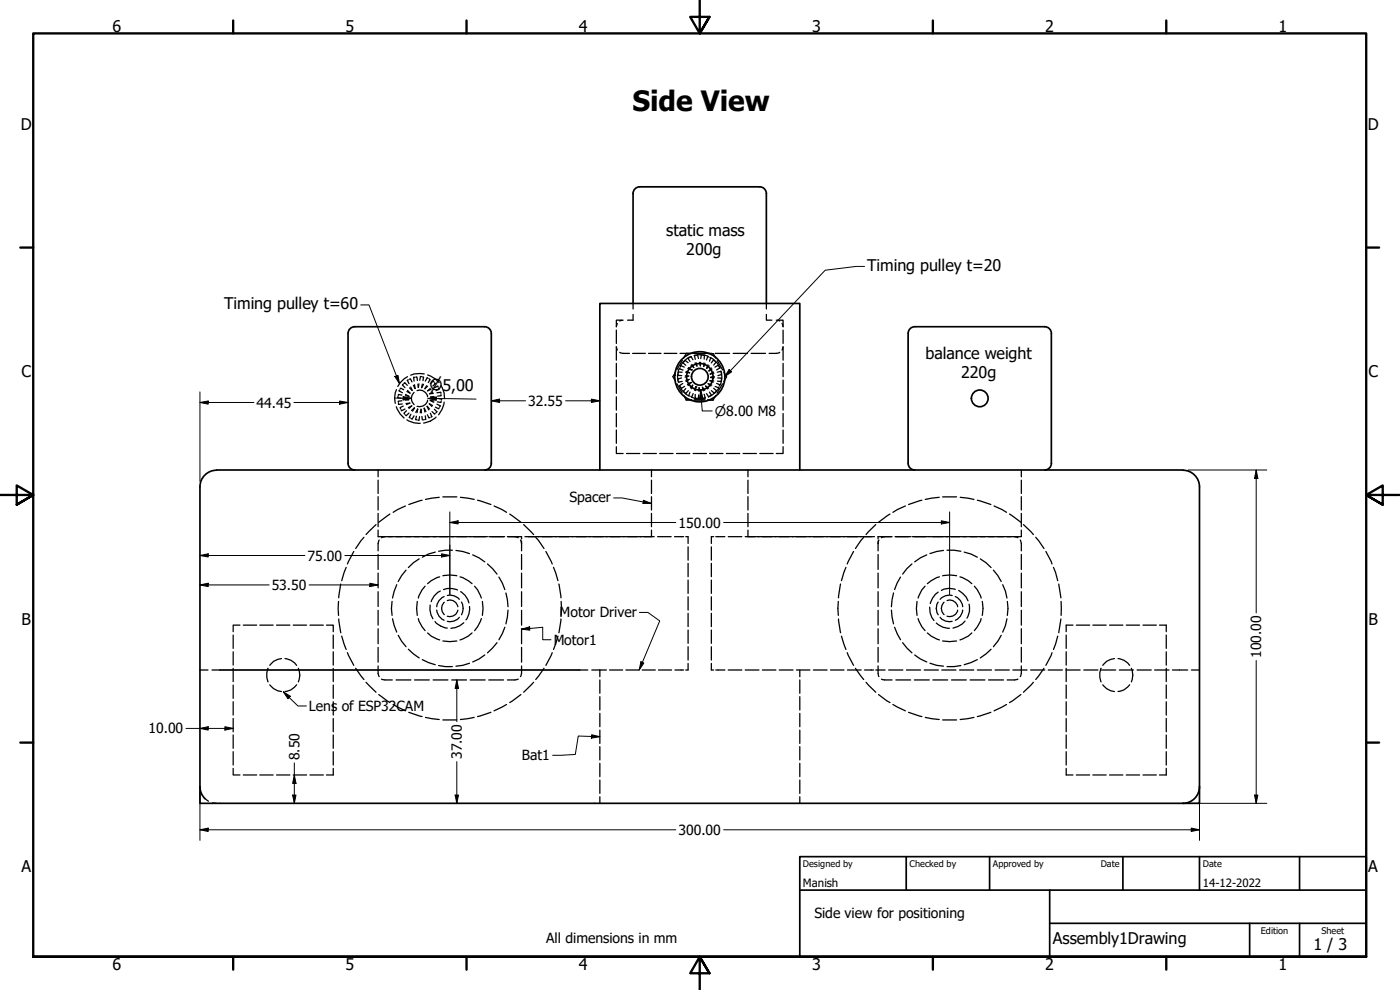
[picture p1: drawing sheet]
<svg xmlns="http://www.w3.org/2000/svg" width="420mm" height="297mm" viewBox="0 0 420 297" stroke-linecap="round" stroke-linejoin="round" font-family="sans-serif">
<!-- layer: Hidden (ISO) -->
<g fill="none" stroke="#000" stroke-width=".38">
<path d="M185 99v4M186.7 96.1h-1.7v1.9l.3-.9M187 96.1l-1 .2M190 91v1.7M190 94.3v1.8h-1.7M230 94.3v1.8h1.6M230 91v1.7M233 96.1l1 .2M233.4 96.1h1.6v1.9l-.3-.9M235 99v4M119 116.9l-.4 .9-.2 1.7 .2 1.5M119.4 119v.3l1.1 .2"/>
<path d="M120 117l-.2 .3 1 .5M120.1 116.7l.2-.3 .9 .6M120.6 118.5l-1-.2-.1 .4M121 115.2l-.2 .3 .7 .8M121.2 115l.3-.2 .7 .8M121.6 119.7l1.1 .2-1.1 .2M121.7 118.3l1 .6-1-.2M122.3 113l-1 .7-1.9 2.2M122.3 117.1l.8 .9-1-.5M122.6 114l-.4 .1 .5 1M122.9 113.8l.3-.1 .4 .9M123.3 116.1l.4 1-.8-.7"/>
<path d="M124.3 117.7a2.47 2.47 0 0 0 0 3.7M124.4 115.4l.2 1.2-.5-1M124.5 113.2h-.4l.2 1.1M124.8 113.1h.3l.2 1.1M125.2 117.2a2.34 2.34 0 0 1 3.1 1.8M125.7 115.2l-.2 1.1-.1-1.1M126.5 113h-.3l-.2 1.1M126.7 115.2l-.1 1.1 .5-1M126.8 113.1h.3l-.2 1.1M127.3 112.2h-3l-1 .4M128 115.7l-.5 .9 .8-.7M128.3 112.5l2.4 1.2 1.1 1.1"/>
<path d="M128.5 113.5l-.3-.2-.6 1M128.8 113.7l.3 .1-.6 1M129.1 116.6l-.8 .7 1-.5M129.9 117.7l-1 .5 1.1-.2M130.2 114.6l-.2-.3-.8 .8M130.2 119l-1 .1 1.1 .3M130.4 114.9l.3 .2-.8 .7M131.1 117.8l1.2-.1v.3M131.4 119.6l1.1 .1v.4M131.5 116.1l-.1-.2-1 .4M131.7 116.4l.1 .4-.9 .4M132.3 118.4l.1 .3-1.1 .2"/>
<path d="M132.3 115.7l1 2.2 .1 1.7M185 109v4M185 114v4M185 119v4M185.3 105l-.3-.9v4M186 105.7l1 .3h1.9M189.9 106h3.8M194.6 106h3.8M199.3 106h3.8M202.8 111.6l-.9 1.4 .9 1.4M203.1 115.1l1.6 2.8M203.5 112.3v.3l1.1 .1"/>
<path d="M203.6 114.3l.1 .4 1-.3M203.8 110.6a5.6 5.6 0 0 0-.2 4.1M203.9 115.7a5.8 5.8 0 0 0 2.7 3M204 115.7l.2 .2M204.1 106h4.1M204.1 110.3l-.1 .4 1 .3M204.2 110l.1-.3 1.1 .5M204.5 113.4l-1 .3v.3M204.7 111.7l-1.1-.1v.3M204.8 108.1l-1.7 2.8M204.9 115l-.9 .7M205.2 118.6l.7 1.4h1.7"/>
<path d="M205.2 108.6l-.2 .3 .8 .7M205.4 108.4l.2-.3 .9 .7M205.4 115.9l-.9 .6-.2-.2M205.7 112.8h1l-1.1 .3M205.8 116.6l-.7 .8 .3 .3M205.8 114.1l1-.3-.9 .7M205.9 111.4l1 .5-1.1-.2M206 106l-.8 1.4M206.3 115.4l1-.6-.8 .9M206.4 110.5l1.1 .5M206.6 117.2l-.7 .8-.3-.2M206.6 110.3l.9 .6"/>
<path d="M206.8 107.4l-.3 .2 .6 .8M207.1 117.7l-.4 1 .3 .2M207.2 116.4l.7-.8-.4 1M207.3 119l.3 .1M207.4 107a5.9 5.9 0 0 0-3.1 2.7M207.4 107l.6 .9M207.4 107l-.3 .2M207.6 119.2l1.2 .4 2.8-.1M207.6 109.3l.6 1-.8-.7M208 118.1l-.4 1M208.3 106.6l2.9-.1 1.3 .4M208.4 106l3.2 .1"/>
<path d="M208.7 118.3l-.1 1.2h.3M208.7 106.7h-.3l.3 1.1M208.8 116.1l-.4 1M208.8 116.1l-.1 1.1M208.9 108.8l.3 1-.6-.9M209 106.6l.4-.1 .2 1.1M209.2 106h4.4M209.7 118.5l-.1 1.1-.4-.1M209.7 117.4l.1-1.1 .3 1.1M209.9 108.7l.3 1.1v-1.1M210.4 118.5l.2 1.1 .3-.1M210.8 106.6l-.4-.1-.1 1.1"/>
<path d="M211.1 106.6h.3l-.1 1.1M211.3 108.9l-.1 1.1 .4-1M211.3 118.3l.3 1.1h-.3M211.5 117.1l-.7-.9 .3 1.1M212 118.1l.7 .9 .2-.1M212.5 109.5l-.4 1 .7-.8M212.5 106.1h1.6l.8 1.4M212.7 116.5l-.9-.7 .5 .9M212.7 107.1l-.3-.1-.4 1M212.8 111.2v.1M212.9 117.7l.6 .8-.3 .2M213 107.2l.3 .2-.4 1"/>
<path d="M213.3 113.3h1.1M213.4 107.4a5.8 5.8 0 0 1 2.7 3M213.5 110.4l-.7 .8M213.5 117.2l.9 .8 .2-.3M213.6 115.6l-1.1-.5 .9 .7M213.7 110.7l-.9 .6M214.1 111.6l-.9 .7 1-.4M214.2 114.3l-1.2-.1 1.1 .5M214.2 116.5l.8 .7-.2 .3M214.4 113l-1.1 .2M214.4 108.3l-.3-.3-.6 .9M214.6 106h4.3"/>
<path d="M214.6 108.4l.3 .3-.7 .8M214.6 115.9l1 .5 .2-.3M214.8 118.7l-.8 1.4-1.6-.1h1.6M215.1 115l.9 .4-.1 .3M215.3 108.2l1.6 2.8M215.3 111.7l1-.3 .1 .3M215.4 113.4l1.1 .1v.3M215.6 109.8l-.1-.2-.9 .6M215.7 116.4a5.9 5.9 0 0 1-3.1 2.7M215.8 110.1l.2 .3-.9 .6M216.4 111.4a5.8 5.8 0 0 1-.2 4.1M216.5 112.1v.3l-1 .3"/>
<path d="M216.5 114.1l-.1 .4-1.1-.2M216.9 115.2l-1.7 2.8M217.2 111.7l.9 1.4-.9 1.4M220 106h4.3M225.4 106h4.3M234 105.7l-1 .3h-2.2M234.7 105l.3-.9v4M235 109v4M235 114v4M235 119v4M118.9 122a7 7 0 0 0 2.4 3.4M119.6 121v.3l1.1-.1"/>
<path d="M120.6 120.3l-1.1 .1 .1 .3M121 121.8l-.9 .5 .1 .3M121.5 122.7l-1 .5-.2-.3M121.9 121.1l1.1-.1-1 .4M122 123.2l-.8 .8 .2 .3M122.1 126a6.3 6.3 0 0 0 4 1M122.6 122.3l1-.5-.9 .7M122.7 123.9l-.8 .8-.2-.2M123.3 124.3l-.5 1 .3 .1M123.5 123.2l.9-.8-.6 1M124.3 124.8l-.6 .9-.3-.1M124.8 123.7l.5-1-.1 1.1"/>
<path d="M125 124.9l-.3 1 .4 .1M125.9 125l-.2 1.1-.3-.1M126.1 123.9l.3-1.1 .1 1.1M126.6 125l.1 1h.4M127.6 124.8l.2 1-.4 .1M127.8 123.5l-.5-1 .2 1.1M128.3 124.4l.4 1 .3-.1M128.3 120.1a2.37 2.37 0 0 1-3.1 1.8M128.9 122.7l-.7-.8 .5 1.1M129.2 124l.4 1-.3 .1M129.7 123.5l.7 .8 .2-.2M129.8 121.7l-1-.6 .8 .9"/>
<path d="M130.2 120.3l-1-.2 1 .6M130.4 122.8l.7 .8-.2 .2M130.7 122.2l.9 .5 .2-.3M130.9 125.1a6.2 6.2 0 0 1-3.8 1.8M131.1 121.3l1 .5-.1 .3M132.4 120.4l-.1 .4-1-.2M133.3 120.6a7.2 7.2 0 0 1-1.7 3.8M185 134v2.1h2M185 124.1v4M185 129v4M188 136.1h4M193 136.1h4"/>
<path d="M198 136.1h4M203 136.1h4M208 136.1h4M208.3 120h3.3M213 136.1h4M218 136.1h4M223 136.1h4M228 136.1h4M235 134v2.1h-2M235 124.1v4M235 129v4M112.8 157.4l-2.9 3"/>
<path d="M113.5 159.1v1.9h32.8M113.5 141v2.1M113.5 144.1v4M113.5 149v4M113.5 154v4M117 154.2l-3.3 2.5M121.7 151.8l-3.7 1.9M126.7 150.1l-4 1.3M131.8 149.2l-4.1 .6M132.9 149.1h4.2M138.2 149.2l4.1 .6M143.3 150.1l4 1.3"/>
<path d="M148.3 151.8l3.7 1.9M153 154.2l3.3 2.5M157.2 157.4l2.9 3M195.5 141v2.1M195.5 144.1v4M195.5 149v4M195.5 154v4M195.5 159.1v1.9M224.5 141v2.1M224.5 144.1v4M224.5 149v4M224.5 154v4"/>
<path d="M224.5 159.1v1.9M262.8 157.4l-2.9 3M267.1 154.2l-3.4 2.5M271.7 151.8l-3.7 1.9M276.7 150.1l-4 1.3M281.9 149.2l-4.2 .6M282.9 149.1h4.2M288.2 149.2l4.1 .6M293.3 150.1l4.1 1.3M298.3 151.8l3.8 1.9M303 154.2l3.4 2.5M306.5 159.1v1.9h-2.1"/>
<path d="M306.5 141v2.1M306.5 144.1v4M306.5 149v4M306.5 154v4M307.1 157.4l3 3M102.3 175.2l-.6 4.2M103.9 170.2l-1.3 4M106.2 165.5l-1.9 3.7M109.2 161.2l-2.5 3.4M113.5 166.4v4.5M113.5 171.9v4.5M113.5 177.5v4.5"/>
<path d="M113.8 162l-.3 1.1v2.2M115.5 161l-1 .3M119.1 175.4l-1.3 4M121.9 171.1l-1.4 1.6-1 1.8M125.8 167.7l-1.7 1.1-1.5 1.5M127.6 175.9l-.9 1.1-1.2 2.4M130.6 165.7l-2 .5-1.9 1M132 173.1l-2.6 1.1-1.1 .9M132.1 177.3a5.1 5.1 0 0 0-2.7 3.2M132.9 172.8a8.8 8.8 0 0 1 4.2 0M133.1 176.9a5.6 5.6 0 0 1 4.2 .1M133.3 179a3.7 3.7 0 0 0-2.2 3"/>
<path d="M134.2 178.7a3.6 3.6 0 0 1 3.7 1.1M135.8 165.1h-2.1l-2.1 .3M136.8 165.1l2.1 .4 2 .6M138 173.1l2.5 1.1 1.2 .9M138.2 177.5a5 5 0 0 1 2.5 3.4M141.9 166.5l1.9 .9 1.7 1.2M142.4 175.9l.9 1.1 1.2 2.4M146.3 169.2l1.5 1.4 1.4 1.7M146.7 161h4.7M149.7 173.2l1 1.7 .8 2M151.8 177.9l.7 4.1M152.3 161h4.2v.7"/>
<path d="M154.5 161l1 .3M156.2 162l.3 1.1M156.5 162.4v2.9M156.5 166.4v4.5M156.5 171.9v4.5M156.5 177.5v4.5M157.5 161h38.8M160.8 161.2l2.5 3.4M163.8 165.5l1.9 3.7M166.1 170.2l1.3 4M167.7 175.2l.6 4.2M197.4 161h4"/>
<path d="M202.4 161h2.8M205.8 161h.7v2.1M206.5 164.1v4M206.5 169v4M206.5 174v4M206.5 179.1v4M213.5 164.1v4M213.5 169v4M213.5 174v4M213.5 179.1v4M214.2 161h-.7v2.1M214.8 161h2.8"/>
<path d="M218.6 161h4M223.6 161h38.8M252.3 175.2l-.6 4.2M253.9 170.2l-1.4 4M256.2 165.5l-1.9 3.7M259.2 161.2l-2.5 3.4M263.5 161h4.2M263.5 161v.7M263.5 162.4v2.9M263.5 166.4v4.5M263.5 171.9v4.5M263.5 177.5v4.5"/>
<path d="M263.8 162l-.3 1.1M265.5 161l-1 .3M268.2 177.9l-.7 4.1M268.6 161h4.7M270.3 173.2l-1.1 1.7-.7 2M273.7 169.2l-1.5 1.4-1.3 1.7M273.7 161h30.8l1 .3M277.6 175.9l-.9 1.1-1.2 2.4M278.1 166.5l-1.9 .9-1.7 1.2M281.6 177.7a5.8 5.8 0 0 0-2.4 3.4M281.9 173.1l-2.4 1.1-1.2 .9M282.9 172.8a8.8 8.8 0 0 1 4.2 0"/>
<path d="M283.1 165.1l-2 .4-2 .6M284.2 165.1h2.1l2.1 .3M285.8 178.7a3.6 3.6 0 0 0-3.7 1.1M286.7 179a3.7 3.7 0 0 1 2.2 3M286.7 176.8a5 5 0 0 0-4.2 .4M287.7 177.2l2.2 1.9 .6 1.2M288.1 173.1l2.5 1.1 1.1 .9M289.4 165.7l2 .5 1.9 1M292.4 175.9l.9 1.1 1.1 2.4M294.2 167.7l1.7 1.1 1.5 1.5M298.1 171.1l1.4 1.6 1 1.8M300.9 175.4l.9 2 .4 2"/>
<path d="M306.2 162l.3 1.1v2.2M306.5 166.4v4.5M306.5 171.9v4.5M306.5 177.5v4.5M310.8 161.2l2.5 3.4M313.9 165.5l1.8 3.7M316.2 170.2l1.2 4M317.8 175.2l.6 4.2M70 190.5v4M70 195.6v4M72 187.6h-2v1.9M73 187.6h4"/>
<path d="M78 187.6h4M83 187.6h4M84.5 197.6a4.4 4.4 0 0 0-3.5 2M85.5 197.6a4.7 4.7 0 0 1 3.5 2M88 187.6h4M93 187.6h4M98 187.6h2v1.9M100 190.5v4M100 195.6v4M101.6 180.5v4.1M101.7 185.7l.6 4.2M102.6 190.9l1.3 4"/>
<path d="M104.3 195.8l1.9 3.8M113.5 199.8v2.2l.3 1M113.5 183.1v4.5M113.5 188.6v4.6M113.5 194.2v4.5M117.7 180.5l-.2 2 .2 2.1M117.8 185.7l1.3 4M119.5 190.6l1 1.8 1.4 1.6M122.6 194.8l3.2 2.6M125.2 180.5l-.2 2 .2 2.1M125.5 185.6l1.2 2.5 .9 1.1M126.7 197.9l1.9 .9 2 .6"/>
<path d="M128.3 189.9l1.1 1 2.6 1.1M129.1 181.5l-.1 1.5 .3 1.5 .6 1.2M130.6 186.5a5.7 5.7 0 0 0 3.6 2M131.1 183.1a3.7 3.7 0 0 0 2.2 3M131.6 199.7l2.1 .3h2.1M132.9 192.3l2.1 .2 2.1-.2M133.3 180.7a2.47 2.47 0 0 0 0 3.7M134.2 180.2a2.34 2.34 0 0 1 3.2 1.8M137.4 183.1a2.37 2.37 0 0 1-3.2 1.8M137.9 185.2a3.5 3.5 0 0 1-3.7 1.2M138.5 180.6a3.8 3.8 0 0 1 0 3.9M139.2 186.9l-1.2 .9-1.4 .5-1.3 .2"/>
<path d="M140.9 199l-2 .6-2.1 .3M140.9 182a5.4 5.4 0 0 1-1.1 4M141.7 189.9l-1.2 1-2.5 1.1M144.5 185.6l-1.2 2.5-.9 1.1M144.8 180.5l.2 2-.2 2.1M145.5 196.5l-1.7 1.2-1.9 .9M149.2 192.8l-2.9 3.1M151.5 188.2l-1.8 3.7M152.5 183.1l-.7 4.1M156.5 199.8v2.2l-.3 1M156.5 183.1v4.5M156.5 188.6v4.6"/>
<path d="M156.5 194.2v4.5M165.7 195.8l-1.9 3.8M167.4 190.9l-1.3 4M168.3 185.7l-.6 4.2M168.4 180.5v4.1M206.5 199.1v1.9h-.7M206.5 184v4M206.5 189v4M206.5 194v4M213.5 199.1v1.9h.7M213.5 184v4M213.5 189v4"/>
<path d="M213.5 194v4M251.6 180.5v4.1M251.7 185.7l.6 4.2M252.5 190.9l1.4 4M254.3 195.8l1.9 3.8M263.5 199.8v2.2l.3 1M263.5 183.1v4.5M263.5 188.6v4.6M263.5 194.2v4.5M267.5 183.1l.7 4.1M268.5 188.2l1.8 3.7M270.9 192.8l2.8 3.1"/>
<path d="M274.5 196.5l1.7 1.2 1.9 .9M275.2 180.5l-.2 2 .2 2.1M275.5 185.6l1.2 2.5 .9 1.1M278.3 189.9l1.2 1 2.4 1.1M279 182.2a5.5 5.5 0 0 0 1.3 4M279.1 199l2 .6 2 .3M281 186.9a5.5 5.5 0 0 0 3.9 1.6M281.6 180.6a3.5 3.5 0 0 0 0 3.9M282.1 185.2a3.5 3.5 0 0 0 3.7 1.2M282.9 192.3l2.1 .2 2.1-.2M283.3 180.7a2.47 2.47 0 0 0 0 3.7M284.2 180.2a2.34 2.34 0 0 1 3.2 1.8"/>
<path d="M287.4 183.1a2.37 2.37 0 0 1-3.2 1.8M288.4 199.7l-2.1 .3h-2.1M288.9 183.1a3.7 3.7 0 0 1-2.2 3M289.6 186.4l-.9 .8-1.3 .8-1.4 .5M290.8 181.3a5.2 5.2 0 0 1-.6 4.2M291.7 189.9l-1.1 1-2.5 1.1M293.3 197.9l-3.9 1.5M294.4 185.6l-1.1 2.5-.9 1.1M294.8 180.5a8.8 8.8 0 0 1 0 4.1M297.4 194.8l-3.2 2.6M300.5 190.6l-1 1.8-1.4 1.6M302.2 185.7l-.4 2-.9 2"/>
<path d="M302.3 180.5l.2 2-.2 2.1M306.5 199.8v2.2l-.3 1M306.5 183.1v4.5M306.5 188.6v4.6M306.5 194.2v4.5M315.7 195.8l-1.8 3.8M317.4 190.9l-1.2 4M318.4 185.7l-.6 4.2M318.5 180.5v4.1M320 190.5v4M320 195.6v4M322 187.6h-2v1.9"/>
<path d="M323 187.6h4M328 187.6h4M333 187.6h4M334.5 197.6a4.4 4.4 0 0 0-3.5 2M335.5 197.6a4.7 4.7 0 0 1 3.5 2M338 187.6h4M343 187.6h4M348 187.6h2v1.9M350 190.5v4M350 195.6v4M60 201h2.4M63.6 201h2.4"/>
<path d="M70 200.5v4M70 205.5v4M70 210.6v4M70 215.6v4M80.5 200.5a5 5 0 0 0 0 4.1M81 205.5a4.9 4.9 0 0 0 3.5 2M89 205.5a4.3 4.3 0 0 1-3.5 1.9M89.5 200.5a4.9 4.9 0 0 1 0 4.1M100 200.5v4M100 205.5v4M100 210.6v4M100 215.6v4"/>
<path d="M106.7 200.5l2.5 3.4M109.9 204.7l2.9 3M113.7 208.4l3.3 2.4M114.5 203.8l1 .2h2.2M118 211.4l3.7 1.9M118.9 204h4.4M122.7 213.7l4 1.3M124.4 204h4.4M127.7 215.3l4.1 .6M130 204h4.4M132.9 216h4.2M135.6 204h4.4"/>
<path d="M141.1 204h4.5M142.3 215.3l-4.1 .6M146.7 204h4.4M147.3 213.7l-4 1.3M152 211.4l-3.7 1.9M155.5 203.8l-1 .2h-2.2M156.3 208.4l-3.3 2.4M160.1 204.7l-2.9 3M163.3 200.5l-2.5 3.4M174 201h2.4M177.6 201h4.4M180 201v2.1"/>
<path d="M180 204v4M180 209v4M180 214v4M180 219.1v4M182.9 201h4M187.8 201h4M192.7 201h4M197.6 201h3.9M202.6 201h2.6M214.8 201h2.8M218.6 201h4M223.6 201h4.2"/>
<path d="M228.8 201h4.1M233.9 201h4.1M239 201h4.1M240 201v2.1M240 204v4M240 209v4M240 214v4M240 219.1v4M244.1 201h4.1M249.2 201h4.1M254.3 201h4.1M256.7 200.5l2.5 3.4"/>
<path d="M259.5 201h2.7M259.9 204.7l2.9 3M262.8 201h2.8M263.7 208.4l3.4 2.4M264.5 203.8l1 .2h2.2M266.7 201h4.3M268 211.4l3.7 1.9M268.9 204h4.4M272 201h4.3M272.7 213.7l4 1.3M274.4 204h4.5M277.4 201h4.2"/>
<path d="M277.7 215.3l4.2 .6M280 204h4.4M282.6 201h4.3M282.9 216h4.2M285.6 204h4.4M288 201h4.2M291.1 204h4.5M292.3 215.3l-4.1 .6M293.3 201h4.3M296.7 204h4.5M297.4 213.7l-4.1 1.3M298.6 201h4.3"/>
<path d="M302.1 211.4l-3.8 1.9M304 201h4.2M305.5 203.8l-1 .2h-2.2M306.4 208.4l-3.4 2.4M309.3 201h4.3M310.1 204.7l-3 3M313.3 200.5l-2.5 3.4M314.6 201h4.2M319.9 201h4.3M320 200.5v4M320 205.5v4M320 210.6v4"/>
<path d="M320 215.6v4M325.2 201h4.3M330.5 200.5a5 5 0 0 0 0 4.1M330.6 201h4.2M331 205.5a4.9 4.9 0 0 0 3.5 2M335.9 201h4.3M339 205.5a4.3 4.3 0 0 1-3.5 1.9M339.5 200.5a4.9 4.9 0 0 1 0 4.1M341.2 201h4.3M346.5 201h4.3M350 200.5v4M350 205.5v4"/>
<path d="M350 210.6v4M350 215.6v4M351.9 201h4.5M357.6 201h2.4M61.5 239.6l1 .8M70 230.6v1.9h2M70 220.5v4M70 225.5v4M73 232.5h4M78 232.5h4M83 232.5h4M88 232.5h4"/>
<path d="M93 232.5h4M100 220.5v4M100 225.5v4M100 230.6v1.9h-2M180 224v4M180 229v4M180 234v4M180 239.1v1.9M240 224v4M240 229v4M240 234v4M240 239.1v1.9"/>
<path d="M320 230.6v1.9h2M320 220.5v4M320 225.5v4M323 232.5h4M328 232.5h4M333 232.5h4M338 232.5h4M343 232.5h4M350 230.6v1.9h-2M350 220.5v4M350 225.5v4M63.8 240.9l1.2 .1"/>
</g>
<g fill="#000">
<circle cx="122.7" cy="119.9" r=".19"/>
<circle cx="122.7" cy="118.9" r=".19"/>
<circle cx="123.1" cy="118" r=".19"/>
<circle cx="123.7" cy="117.1" r=".19"/>
<circle cx="125.5" cy="116.3" r=".19"/>
<circle cx="126.6" cy="116.3" r=".19"/>
<circle cx="127.5" cy="116.6" r=".19"/>
<circle cx="128.3" cy="117.3" r=".19"/>
<circle cx="128.9" cy="118.2" r=".19"/>
<circle cx="129.2" cy="119.1" r=".19"/>
<circle cx="206.7" cy="112.8" r=".19"/>
<circle cx="206.8" cy="113.8" r=".19"/>
<circle cx="207.2" cy="114.8" r=".19"/>
<circle cx="207.3" cy="114.8" r=".19"/>
<circle cx="207.5" cy="111" r=".19"/>
<circle cx="207.5" cy="110.9" r=".19"/>
<circle cx="207.9" cy="115.6" r=".19"/>
<circle cx="208.2" cy="110.3" r=".19"/>
<circle cx="208.8" cy="116.1" r=".19"/>
<circle cx="209.2" cy="109.8" r=".19"/>
<circle cx="209.8" cy="116.3" r=".19"/>
<circle cx="210.2" cy="109.8" r=".19"/>
<circle cx="210.8" cy="116.2" r=".19"/>
<circle cx="211.2" cy="110" r=".19"/>
<circle cx="211.8" cy="115.8" r=".19"/>
<circle cx="212.5" cy="115.1" r=".19"/>
<circle cx="213" cy="114.2" r=".19"/>
<circle cx="213.3" cy="113.2" r=".19"/>
<circle cx="213.3" cy="113.3" r=".19"/>
<circle cx="123" cy="121" r=".19"/>
<circle cx="123.6" cy="121.8" r=".19"/>
<circle cx="126.4" cy="122.8" r=".19"/>
<circle cx="128.8" cy="121.1" r=".19"/>
</g>
<!-- layer: Visible (ISO) -->
<g fill="none" stroke="#000" stroke-width=".51">
<path d="M190 58.1a2 2 0 0 1 2-2h36a2 2 0 0 1 2 2M190 58v33M230 58v33M106.4 98h39M106.5 98a2 2 0 0 0-2 2M145.4 98a2 2 0 0 1 2 2M274.5 98a2 2 0 0 0-2 2M274.6 98h38.9a2 2 0 0 1 2 2M104.5 100.1v38.9a2 2 0 0 0 2 2M147.4 100.1v38.9a2 2 0 0 1-2 2M272.5 100.1v38.9a2 2 0 0 0 2 2M315.5 100.1v38.9a2 2 0 0 1-2 2"/>
<path d="M60 146v90M65 141.1a5 5 0 0 0-5 5M65 141l290 .1a5 5 0 0 1 5 5M180 141v-50h60v50M360 146v90M66 201h108M60 236v5h300v-5M60 236l.5 2.3 1 1.3M360 236a5 5 0 0 1-5 5"/>
<circle cx="210" cy="113" r="4"/>
<circle cx="210" cy="113" r="2.51"/>
<circle cx="210" cy="113" r="7.5"/>
<circle cx="294" cy="119.5" r="2.51"/>
</g>
<!-- layer: Border (ISO) -->
<g fill="none" stroke="#000" stroke-width=".7">
<path d="M70 6.1v3.9M140 6.1v3.9M210 0v10l-2.9-4.9h5.8l-2.9 4.9 2.9-4.9M280 6.1v3.9M350 6.1v3.9M6.1 74.3h3.9M410 74.3h3.9M0 148.5h10l-5-2.8v5.7l5-2.9-5 2.9M420 148.5h-10l5-2.8v5.7l-5-2.9 5 2.9M6.1 222.8h3.9M410 222.8h3.9M10 287.1v-277.1h400v277.1h-400h400"/>
<path d="M70 287.1v3.8M140 287.1v3.8M212.9 292l-2.9-4.9 2.9 4.9h-5.8l2.9-4.9v9.9M280 287.1v3.8M350 287.1v3.8"/>
</g>
<!-- layer: Title (ISO) -->
<path d="M240 257h170v30.1h-170zM272 257v10.1M297 257v10.1M337 257v10.1M360 257v10.1M390 257v10.1M240 267.1h170M315 277h95M315 267.1v20M375 277v10.1M390 277v10.1" fill="none" stroke="#000" stroke-width=".51"/>
<!-- layer: Symbol (ISO) -->
<path d="M259.5 79.9h-2.5l-9.4 1.2-30.1 31.9M108.3 91.5h2.4l9.2 23.6M118.5 113l.9-.4 .5 2.5zM218.8 110.9l.8 .7-2.1 1.4z" fill="none" stroke="#000" stroke-width=".3"/>
<g fill="#000">
<path d="M118.5 113l.9-.4 .5 2.5z" fill-rule="evenodd"/>
<path d="M218.8 110.9l.8 .7-2.1 1.4z" fill-rule="evenodd"/>
</g>
<!-- layer: Dimension (ISO) -->
<path d="M118.4 119.4l5 .1M121 119l2.4 .5-2.4 .5zM128.5 119.6l2.4-.5v1zM130.9 119.6h-2.4l14.4 .1" fill="none" stroke="#000" stroke-width=".3"/>
<g fill="#000">
<path d="M128.5 119.6l2.4-.5v1z" fill-rule="evenodd"/>
<path d="M121 119l2.4 .5-2.4 .5z" fill-rule="evenodd"/>
</g>
<!-- layer: Dimension (ANSI) -->
<g fill="none" stroke="#000" stroke-width=".3">
<path d="M60 117.6v26.8M177.5 119.7l2.5 .6-2.5 .5zM210.3 117l.6 2.5-1 .1zM210.3 117l.5 6.3h2.9M60 120.8l2.5-.5v1zM60 120.8h16.2M88.2 120.8h16.3M101.9 120.3l2.6 .5-2.6 .5zM147.4 120.3l2.5-.6v1.1zM147.4 120.3h10.3M169.7 120.3h10.3M135 156.8l2.5-.5v.9z"/>
<path d="M135 153.6v24.8M135 156.8h67.8M217.2 156.8h67.8M282.5 156.3l2.5 .5-2.5 .4zM285 153.6v24.8M356.6 141h23.6M377 141l.5 2.6h-1zM377 141v42.9M60 175.5l2.5-.5v1zM60 166.7l2.5-.5v.9zM60 175.5h20.8M60 166.7h31.5"/>
<path d="M92.8 175.5h20.7M103.5 166.7h31.5M111 175l2.5 .5-2.5 .5zM132.5 166.2l2.5 .5-2.5 .4zM377 198.2v42.8M55.8 218.6h14.2M60 218.6l2.5-.6v1.1zM67.5 218l2.5 .6-2.5 .5zM137.1 204l.5 2.6h-1zM137.1 204v12.5M60 237.7v14.4M87.8 238.6h1l-.5 2.4z"/>
<path d="M88.3 232.5l.5 2.6h-1zM88.3 228.9v12.1M136.6 238.6h1l-.5 2.4zM137.1 228.5v12.5M360 237.7v14.4M376.5 238.6h1l-.5 2.4zM60 249l2.5-.5v1zM60 249h142.8M217.2 249h142.8M356.6 241h23.6M357.5 248.5l2.5 .5-2.5 .5z"/>
</g>
<g fill="#000">
<path d="M147.4 120.3l2.5-.6v1.1z" fill-rule="evenodd"/>
<path d="M210.3 117l.6 2.5-1 .1z" fill-rule="evenodd"/>
<path d="M60 120.8l2.5-.5v1z" fill-rule="evenodd"/>
<path d="M101.9 120.3l2.6 .5-2.6 .5z" fill-rule="evenodd"/>
<path d="M177.5 119.7l2.5 .6-2.5 .5z" fill-rule="evenodd"/>
<path d="M135 156.8l2.5-.5v.9z" fill-rule="evenodd"/>
<path d="M282.5 156.3l2.5 .5-2.5 .4z" fill-rule="evenodd"/>
<path d="M377 141l.5 2.6h-1z" fill-rule="evenodd"/>
<path d="M60 175.5l2.5-.5v1z" fill-rule="evenodd"/>
<path d="M60 166.7l2.5-.5v.9z" fill-rule="evenodd"/>
<path d="M111 175l2.5 .5-2.5 .5z" fill-rule="evenodd"/>
<path d="M132.5 166.2l2.5 .5-2.5 .4z" fill-rule="evenodd"/>
<path d="M60 218.6l2.5-.6v1.1z" fill-rule="evenodd"/>
<path d="M67.5 218l2.5 .6-2.5 .5z" fill-rule="evenodd"/>
<path d="M137.1 204l.5 2.6h-1z" fill-rule="evenodd"/>
<path d="M87.8 238.6h1l-.5 2.4z" fill-rule="evenodd"/>
<path d="M88.3 232.5l.5 2.6h-1z" fill-rule="evenodd"/>
<path d="M136.6 238.6h1l-.5 2.4z" fill-rule="evenodd"/>
<path d="M376.5 238.6h1l-.5 2.4z" fill-rule="evenodd"/>
<path d="M60 249l2.5-.5v1z" fill-rule="evenodd"/>
<path d="M357.5 248.5l2.5 .5-2.5 .5z" fill-rule="evenodd"/>
</g>
<!-- layer: Symbol (ANSI) -->
<path d="M184.1 149.4h2.6l8.8 1.7M193.1 150.1l2.4 1h-2.5zM156.5 188.8l2.4-.7 .1 1zM156.5 188.8l6.4-.6v3.7h2.5M191.9 183.8h2.5l3.6 2.5-6.2 14.7M192.3 198.6l.9 .3-1.4 2.1zM85 207.6l2.1 1.3-.7 .8zM85 207.6l4.4 4.2h2.5M177.5 220.5l2.5 .5-2.5 .5zM180 221l-6.5-.2-.8 5.6-6.8 .2" fill="none" stroke="#000" stroke-width=".3"/>
<g fill="#000">
<path d="M193.1 150.1l2.4 1h-2.5z" fill-rule="evenodd"/>
<path d="M156.5 188.8l2.4-.7 .1 1z" fill-rule="evenodd"/>
<path d="M192.3 198.6l.9 .3-1.4 2.1z" fill-rule="evenodd"/>
<path d="M85 207.6l2.1 1.3-.7 .8z" fill-rule="evenodd"/>
<path d="M177.5 220.5l2.5 .5-2.5 .5z" fill-rule="evenodd"/>
</g>
<text font-size="8.4" x="189.8" y="33.3">Side View</text>
<g font-size="4.8">
<text x="33.7" y="9.6">6</text>
<text x="103.7" y="9.6">5</text>
<text x="173.7" y="9.6">4</text>
<text x="243.7" y="9.6">3</text>
<text x="313.7" y="9.6">2</text>
<text x="383.7" y="9.6">1</text>
<text x="6.2" y="38.9">D</text>
<text x="410.5" y="38.9">D</text>
<text x="200" y="70.8">static mass</text>
<text x="205.9" y="76.6">200g</text>
<text x="260.2" y="81.3">Timing pulley t=20</text>
<text x="67.2" y="92.8">Timing pulley t=60</text>
<text x="277.7" y="107.7">balance weight</text>
<text x="6.4" y="113.1">C</text>
<text x="288.5" y="113.5">220g</text>
<text x="410.7" y="113.1">C</text>
<text x="6.4" y="187.4">B</text>
<text x="410.7" y="187.4">B</text>
<text x="6.4" y="261.7">A</text>
<text x="410.7" y="261.7">A</text>
<text x="316" y="283.4">Assembly1Drawing</text>
<text x="394.2" y="285">1 / 3</text>
<text x="33.7" y="290.9">6</text>
<text x="103.7" y="290.9">5</text>
<text x="173.7" y="290.9">4</text>
<text x="243.7" y="290.9">3</text>
<text x="313.7" y="290.9">2</text>
<text x="383.7" y="290.9">1</text>
</g>
<text font-size="4.6" x="128.9" y="117.1" transform="rotate(1 128.9 117.1)">⌀5,00</text>
<g font-size="4.2">
<text x="77" y="122.3">44.45</text>
<text x="158.5" y="121.8">32.55</text>
<text x="170.9" y="150.5">Spacer</text>
<text x="203.6" y="158.3">150.00</text>
<text x="92.3" y="168.2">75.00</text>
<text x="81.5" y="177">53.50</text>
<text x="168" y="185.2">Motor Driver</text>
<text x="166.2" y="193.5">Motor1</text>
<text x="378.5" y="197.4" transform="rotate(-90 378.5 197.4)">100.00</text>
<text x="92.7" y="213.4">Lens</text>
<text x="102.6" y="213.4">of ESP32CAM</text>
<text x="44.6" y="220.1">10.00</text>
<text x="138.6" y="227.8" transform="rotate(-90 138.6 227.8)">37.00</text>
<text x="89.9" y="228.1" transform="rotate(-90 89.9 228.1)">8.50</text>
<text x="156.7" y="228.1">Bat1</text>
<text x="203.6" y="250.5">300.00</text>
<text x="244.4" y="275.5">Side view for positioning</text>
<text x="164" y="282.9">All dimensions in mm</text>
</g>
<text font-size="4" x="214.5" y="124.8">⌀8.00 M8</text>
<g font-size="3.4">
<text x="241" y="266">Manish</text>
<text x="361" y="266">14-12-2022</text>
</g>
<g font-size="2.7">
<text x="241" y="260.1">Designed by</text>
<text x="273" y="260.1">Checked by</text>
<text x="298" y="260.1">Approved by</text>
<text x="330.3" y="260">Date</text>
<text x="361" y="260">Date</text>
<text x="378.4" y="280.1">Edition</text>
<text x="396.6" y="280.1">Sheet</text>
</g>
</svg>
